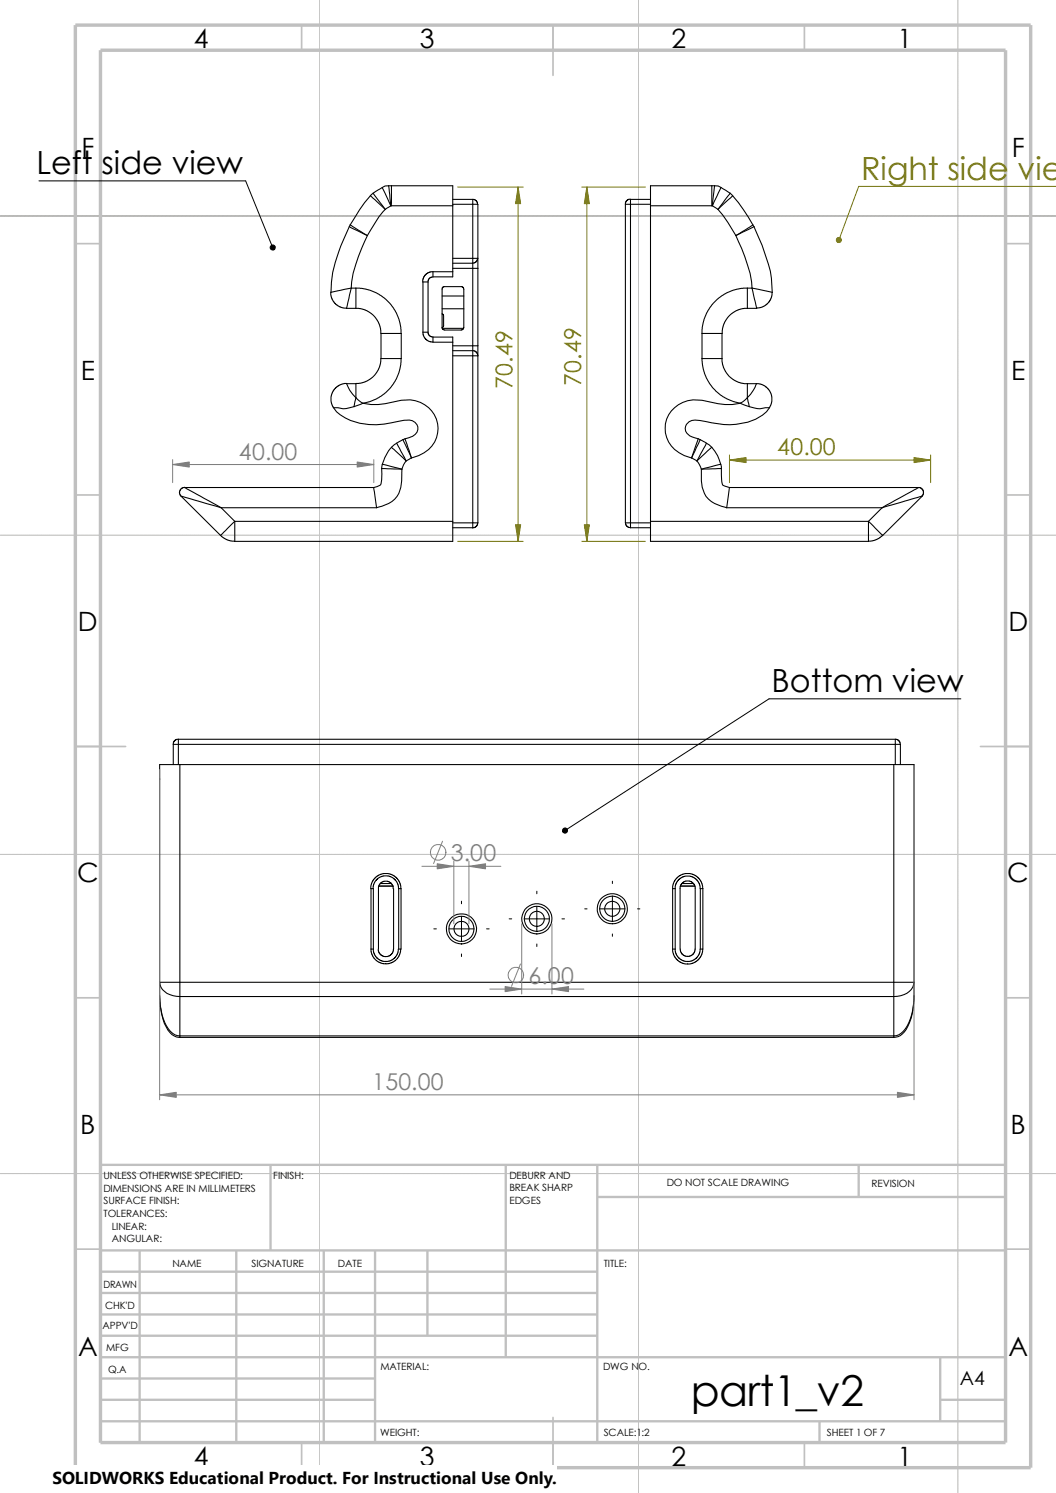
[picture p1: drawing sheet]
<svg xmlns="http://www.w3.org/2000/svg" width="210mm" height="297mm" viewBox="0 0 210 297" stroke-linecap="round" stroke-linejoin="round" font-family="sans-serif">
<path d="M63.5 0v297M127 0v297M190.5 0v297M0 43h210M0 106.5h210M0 170h210M0 233.5h210" fill="none" stroke="#e6e6db" stroke-width=".2"/>
<path d="M63.5 0v297M127 0v297M190.5 0v297M0 106.5h210M0 170h210M0 233.5h210" fill="none" stroke="#c0c0c0" stroke-width=".2"/>
<g fill="none" stroke="#808080" stroke-width=".2">
<path d="M0 43h210M34.3 91.4v4.6M34.3 92.4h40M74.3 91.4v4.6M31.7 153.1v65.7M181.8 153.1v65.7M83.9 172.3h15.7M88 167.3l-1.8 4.5M90.3 171.3v12.5M93.3 171.3v12.5M97.4 196.8h18.7M103.5 191.8l-1.8 4.4"/>
<path d="M103.8 183.8v13.9M109.8 183.8v13.9M31.7 217.8h150.1"/>
<circle cx="87.1" cy="169.5" r="1.56"/>
<circle cx="102.6" cy="194" r="1.56"/>
</g>
<g fill="none" stroke="#c0c0c0" stroke-width=".34">
<path d="M60 5v5M110 5v10M160 5v5M15 48.5h5M200 48.5h5M15 98.5h5M200 98.5h5M15 148.5h10M195 148.5h10M15 198.5h5M200 198.5h5M15 248.5h5"/>
<path d="M200 248.5h5M60 287v5M110 282v10M160 287v5"/>
</g>
<g fill="none" stroke="#c0c0c0" stroke-width=".47">
<path d="M53.8 231.7v17.1M100.6 231.7v38.3M118.8 231.7v55.3M118.8 238.1h81.2M170.8 231.7v6.4M200 231.7h-180v55.3M20 248.8h180M20 257.2h98.8M20 253h98.8M27.8 248.8v38.2M47 248.8v38.2M64.4 248.8v38.2"/>
<path d="M74.6 248.8v38.2M85 248.8v16.9M20 278.5h54.6M20 274.2h54.6M20 270h180M20 265.7h98.8M20 261.5h98.8M187 278.5h13M187 270v12.7M20 282.7h180M163 282.7v4.3"/>
</g>
<path d="M15 5h190v287h-190zM20 10h180v277h-180z" fill="none" stroke="#c0c0c0" stroke-width=".68" stroke-linecap="butt"/>
<g fill="none" stroke="#000" stroke-width=".21">
<path d="M73.7 38.9a34.3 34.3 0 0 0-4.1 5.8M73.7 38.9l2.9 2.8M74.2 38.4l-.5 .5M74.2 38.4l2.4 3.3M76 37.3l-1.8 1.1M76 37.3l1.7 3.6M77.3 37h.6M77.3 37h-.7l-.6 .3M77.3 37l.4 3.9M77.9 37h12.1v3.9M77.9 37l-.1 3.9M90 39.7h4"/>
<path d="M94 39.7v.9M94 39.7h.4l.4 .3 .2 .6M125.4 39.6l-.4 .1-.3 .2-.3 .3v.4M129.4 39.7h-4v.9M141.6 37v3.9M141.6 37h.5M141.6 37h-12.2v3.9M142.1 37h.7l.6 .3M142.1 37l-.4 3.9M143.4 37.3l1.8 1.1M143.4 37.3l-1.7 3.6M145.2 38.4l-2.4 3.3"/>
<path d="M145.2 38.4l.5 .5M145.7 38.9a34.3 34.3 0 0 1 4 5.8M145.7 38.9l-2.9 2.8M65.8 58.1l.2 1.3 .5 .8 1.1 .9 1.3 .2M69.5 45.1l3.6 1.8M69.5 45.1a35.6 35.6 0 0 0-3.6 11.1l-.1 2 4-.9M69.6 44.7l3.5 2.2M69.6 44.7l-.1 .4M69.8 57.3h1M69.8 57.3l-.9 4M70.8 57.3l2.1 .2 2 .8 1.5 1 1.2 1.1 1 1.4 .8 1.8 .3 1.5 .1 1.2M70.8 57.3v4"/>
<path d="M73.1 46.9l-1.2 2.5a25.7 25.7 0 0 0-2.1 7.9M76.6 41.7a20 20 0 0 0-3.5 5.2M77.7 40.9l-1.1 .8M77.7 40.9h.1M77.8 40.9h12.2M85.1 56.1h-1v10M85.1 56.1v10M86.1 54.1h-.7l-.7 .5-.5 .6-.1 .9M86.1 54.1v1h3.9v-1M86.1 54.1h3.9M86.1 55.1l-.7 .2-.2 .4-.1 .4M87.9 58.9h4.3"/>
<path d="M88.1 57.2l.1-.2h3.7l.3 .3v7.9l-.3 .4-3.5 .1-.5-.4v-8zM90 40.6h4M90 40.9v13.2M90 51.4h4M90 52.4h4M90 53.4h4M94 40.6v10.8M94 53.4v15.4M94 51.4h1M94 51.4v1M94 52.4v1M94 53.4h1"/>
<path d="M94 40.6h1M95 51.4l-.3 .7-.7 .3M95 40.6v10.8M95 53.4v15.4M95 51.4v2M124.4 40.6v63.4M124.4 40.6h1M125.4 40.6v63.4M125.4 40.6h4M129.4 40.9v62.8M129.4 40.9h12.2M141.6 40.9h.1"/>
<path d="M141.7 40.9l1.1 .8M142.8 41.7a30.5 30.5 0 0 1 3.5 5.2M146.3 46.9l.6 1.2a27.4 27.4 0 0 1 2.7 9.2M148.6 57.3v4M148.6 57.3h1M148.6 57.3l-2.1 .2-2.1 .8-1.4 1-1.1 .9-1.1 1.6-.8 1.8-.3 1.5-.1 1.2M149.6 57.3l.9 4h-1.9M149.6 57.3l4 .9M149.7 44.7l.2 .4M149.7 44.7l-3.4 2.2M149.9 45.1a40.1 40.1 0 0 1 3.5 10.2l.2 2.9M149.9 45.1l-3.6 1.8"/>
<path d="M153.6 58.2l-.3 1.3-.6 .9-1.1 .7-1.1 .2M68.9 61.3h1.9M69 76.3h-.7l-.9 .4-.6 .4-.5 .7-.4 .9-.1 1.1 .5 1.3M70.8 79.1l-.4 1.8M70.8 76.3v2.8M70.8 61.3l.9 .1 1 .3 .8 .4 .9 .8 1 1.5 .4 1.9M70.8 76.3h-1.8v.3a6.4 6.4 0 0 0 1.8 2.5M70.8 79.1l1.3 1.1M75.7 71.3l-.2 1.6-1 1.7-.7 .7-1.1 .6-1.9 .4M75.8 66.3v5h4M75.8 66.3h4v5M79.8 71.3l-.4 2.7-.8 1.9-1 1.3-1.2 1.2-1.5 .9-1.4 .6-1.4 .3"/>
<path d="M84.1 66.1l.1 .7 .6 .8 .6 .3 .7 .1M84.1 66.1h1M85.1 66.1l.2 .6 .8 .4M86.1 67.1v1h3.9M86.1 67.1h3.9v1M87.9 62.4l.3 .2v.2v2.1l-.3 .3M87.9 61.4h4.3M88 65.3h4.2M90 68.1v35.6M90 70.8h4M90 69.8h4M90 68.8h4"/>
<path d="M94 70.8v33.2M94 69.8h.4l.4 .3 .2 .7M94 69.8v1M94 68.8v1M94 68.8h1M94 70.8h1M95 70.8v33.2M95 68.8v2M139.6 66.3h4v5M139.6 66.3v5h4M139.6 71.3l.1 1.3 .4 1.6 .7 1.5 .9 1.4 .8 .8 1.6 1.2 1.9 .8 1.3 .3M143.6 71.3l.2 1.7 .5 .9 .8 1.1 .9 .6 .9 .5 1.7 .2"/>
<path d="M148.6 79.1l-1.3 1.1M148.6 79.1l.4 1.8M148.6 76.3v2.8M148.6 61.3l-.9 .1-1 .3-1.7 1.1-1 1.6-.3 1-.1 .9M148.6 76.3h1.9M150.5 76.3l.8 .1 .8 .4 1 1 .4 1.1v1l-.5 1.2M150.5 76.3l-.2 .3a6.8 6.8 0 0 1-1.7 2.5M36 98.7l8 2.3M36 98.7l7.9 7.8M36.7 96.9l-.5 .2-.4 .5-.1 .7 .3 .4M66.3 81.1a7.7 7.7 0 0 0 5.2 3.1 19.8 19.8 0 0 0 8.8-.6 2.15 2.15 0 0 1 2.8 1.3 1.93 1.93 0 0 1-1.8 2.2l-.7 .2M70.4 80.9a9.1 9.1 0 0 1-4 .2h-.1"/>
<path d="M72.1 80.2l-1.7 .7M72.1 80.2a12 12 0 0 0 5.9-.2 7.3 7.3 0 0 1 6.5 .5 5.6 5.6 0 0 1 2.6 5.5 5.6 5.6 0 0 1-3.8 4.6l-1.5 .5M74.3 97l.6 4M74.3 97h-37.6l7.3 4M75.9 93.2l4 .1M75.9 93.2a6.2 6.2 0 0 1-.3 3.3l-1.3 .5M76 92.4l-.1 .8M76 92.4l3.9 .9M77.9 89l2.9 2.7M77.9 89a7.5 7.5 0 0 0-1.9 3.4M78.9 88.2l-1 .8M78.9 88.2l1.9 3.5"/>
<path d="M79.9 93.3a8.3 8.3 0 0 1-.9 5.5 6.5 6.5 0 0 1-4.1 2.2M80.1 87.5l1.7 3.6M80.1 87.5l-1.2 .7M80.6 87.3l1.2 3.8M80.6 87.3l-.5 .2M80.8 91.7l-.5 .8-.4 .8M81.8 91.1l-1 .6M137.5 91.1l1.1 .6M138.6 91.7l.9 1.6M138.9 87.3l-1.4 3.8M138.9 87.3l.3 .2M139.2 87.5l1.3 .7"/>
<path d="M139.2 87.5l-1.7 3.6M139.5 93.3a8 8 0 0 0 .9 5.5 6.8 6.8 0 0 0 4.1 2.2M140.5 88.2l-1.9 3.5M140.5 88.2l1.1 .8M141.6 89l-3 2.7M141.6 89a7.6 7.6 0 0 1 1.7 3.4M143.3 92.4l.2 .8M143.3 92.4l-3.8 .9M143.5 93.2v2.2l.2 1 .4 .3 1 .3M143.5 93.2l-4 .1M145.1 97l-.6 4M145.1 97h37.6"/>
<path d="M147.3 80.2a12 12 0 0 1-5.9-.2 7.4 7.4 0 0 0-6.5 .5 5.7 5.7 0 0 0-2.6 5.4 5.7 5.7 0 0 0 3.8 4.7l1.4 .5M147.3 80.2l1.7 .7M149 80.9a4.7 4.7 0 0 0 3.2 .2h.8M153 81.1a7.2 7.2 0 0 1-4.3 2.9 15.4 15.4 0 0 1-8.3-.1 4.2 4.2 0 0 0-3.4 0 1.64 1.64 0 0 0-.7 1.7 1.64 1.64 0 0 0 1.3 1.3l1.3 .4M182.7 97l.5 .1 .4 .5v.7l-.3 .4M182.7 97l-7.3 4M43.9 106.5l1.3 .9 1.5 .3M44 101h30.9M44 101l2.7 2.7M46.7 103.7l-2.8 2.8M46.7 103.7h43.3M46.7 103.7v4"/>
<path d="M90 104h4M90 105h4M90 103.7v4h-43.3M94 104h1M94 104v1M95 104l-.2 .6-.8 .4M124.4 104h1M124.4 104l.2 .6 .8 .4M125.4 104v1M125.4 104h4M125.4 105h4M129.4 103.7h43.3"/>
<path d="M129.4 103.7v4h43.3M144.5 101h30.9M172.7 103.7v4M175.4 101l8-2.3-7.8 7.8-2.9-2.8M175.4 101l-2.7 2.7M175.5 106.5l-.5 .4-.7 .5-1.6 .3M31.7 155h.1M34.5 148.1v4M34.5 148.1h1M35.5 147.1v1M35.5 148.1v4M35.5 148.1h142.6"/>
<path d="M35.5 147.1h142.6M35.5 147.1h-.4l-.5 .3-.1 .7M35.8 152.1v43.3M35.8 152.1h142M35.8 152.1h-4.1v46M177.8 152.1h4v46M177.8 152.1v43.3M178.1 148.1v4M178.1 148.1h1M178.1 147.1v1M178.1 147.1h.3l.4 .3 .3 .7M179.1 148.1v4"/>
<path d="M73.7 176.8l.2-1 .6-1 .8-.7 .9-.3 1.5 .1 1 .6 .8 1 .3 1.3M74.2 176.8l.1-.7 .5-1 .6-.5 .9-.4 1.1 .1 1 .5 .7 1 .2 1M74.3 176.8h-.5v12M74.3 176.8v12M75.4 176.3h2.8M75.7 175.8h2.2M78.2 176.8v-.4l-.3-.6-.8-.5-1.1 .1-.4 .4-.3 .6v12.4M78.3 176.8l-.1 12.3-.6 .9-.9 .3-.8-.2-.4-.4-.3-.9M79.3 176.8v12h.5v-12M79.3 176.8h.5M133.8 176.8l.1-1 .6-1 .8-.7 1-.3 1.5 .1 1 .6 .7 1 .3 1.3M133.8 176.8v12"/>
<path d="M133.8 176.8h.5M134.3 176.8v12M134.3 176.8l.1-.9 .5-.8 .6-.5 .8-.3h1.1l1 .6 .7 1 .2 .9M135.3 176.3h2.9M135.7 175.8h2.2M139.3 176.8h.5M139.3 176.8v12h.5M139.8 176.8v12M31.7 198.1a10.9 10.9 0 0 0 2.2 7.1 2.44 2.44 0 0 0 1.9 .9M31.7 198.1a11.5 11.5 0 0 0 2.1 7.3 2.68 2.68 0 0 0 2 1M35.8 195.4h-4a2.3 2.3 0 0 0 1.4 2.2 5.6 5.6 0 0 0 2.6 .6M35.8 195.4v2.8"/>
<path d="M35.8 198.2v7.9M35.8 195.4h142M35.8 198.2h142M73.8 188.8v.7l.3 .7 .7 .9 .8 .5 1.2 .2 1.3-.4 1-.8 .5-1.1 .1-.7M73.8 188.8h.5M74.3 188.8l.1 .9 .5 .8 .9 .6 1 .2 .8-.2 1-.6 .5-.8 .1-.9M133.8 188.8h.5M133.8 188.8l.1 1 .7 1.1 1.2 .7 1 .2 1.2-.3 1-.7 .6-1 .1-1M134.3 188.8l.1 .9 .5 .8 .9 .6 1 .2 .9-.2 .9-.6 .5-.8 .1-.9M135.3 188.8v.3l.3 .6 .8 .5 1.1-.1 .4-.4 .3-.6 .1-12.7-.5-.8-.7-.3h-.7l-.4 .1-.5 .5-.2 .5v12.4M177.8 195.4h3.9a2.44 2.44 0 0 1-1.9 2.5l-2 .3M177.8 195.4v2.8"/>
<path d="M177.8 198.2v7.9M181.8 198.1a9.9 9.9 0 0 1-2.6 7.5l-.9 .4-.5 .1M181.8 198.1a11.4 11.4 0 0 1-2 7.2 2.57 2.57 0 0 1-2 1.1M35.8 206.1v.3M35.8 206.4h142M35.8 206.1h142M177.8 206.1v.3"/>
<circle cx="91.8" cy="184.8" r="2.99"/>
<circle cx="91.8" cy="184.8" r="2.5"/>
<circle cx="91.8" cy="184.8" r="1.49"/>
<circle cx="106.8" cy="182.8" r="3"/>
<circle cx="106.8" cy="182.8" r="2.5"/>
<circle cx="106.8" cy="182.8" r="1.49"/>
<circle cx="121.8" cy="180.8" r="3"/>
<circle cx="121.8" cy="180.8" r="1.5"/>
<circle cx="121.8" cy="180.8" r="2.51"/>
</g>
<g fill="none" stroke="#000" stroke-width=".2">
<path d="M7.7 36h41.2l5.3 13.2M191.1 139h-38.1l-40.6 26.2M91.8 179.3v.5M106.8 177.3v.5M121.8 175.3v.5M121.8 178.3v5M86.3 184.8h.5M89.3 184.8h5M91.8 182.3v5M91.8 189.8v.5M96.8 184.8h.5M101.3 182.8h.5"/>
<path d="M104.3 182.8h5M106.8 180.3v5M106.8 187.8v.5M111.8 182.8h.5M116.3 180.8h.5M119.3 180.8h5M121.8 185.8v.5M126.8 180.8h.5"/>
</g>
<g fill="#000" stroke="#000" stroke-width=".2">
<path d="M53.9 48.9a.5 .5 0 0 1 .8 .1 .5 .5 0 0 1-.3 .7l-.2-.5 .2 .5h-.2a.48 .48 0 0 1-.4-.3 .48 .48 0 0 1 .1-.5z" fill-rule="evenodd"/>
<path d="M112.1 164.8a.5 .5 0 0 1 .7 .2 .5 .5 0 0 1-.2 .7 .5 .5 0 0 1-.7-.2l.5-.3-.5 .3v-.4z" fill-rule="evenodd"/>
</g>
<path d="M91 37.2h13.1M103 37.2v70.5M115.7 37.2h12.7M116.7 37.2v70.5M210.1 37.1h-39.3l-4 10.7M145.1 90.5v5.5M145.1 91.5h40M185.1 90.5v5.5M91 107.7h13.1M115.7 107.7h12.7" fill="none" stroke="#808000" stroke-width=".2"/>
<g fill="#808080" stroke="#808080" stroke-width=".2">
<path d="M34.3 92.4l3.3-.5v1z"/>
<path d="M71 91.9l3.3 .5-3.3 .5z"/>
<path d="M178.5 217.3l3.3 .5-3.3 .5z"/>
<path d="M31.7 217.8l3.4-.5v1z"/>
<path d="M93.3 172.3l3.3-.5v1z"/>
<path d="M87 171.8l3.3 .5-3.3 .5z"/>
<path d="M100.5 196.3l3.3 .5-3.3 .5z"/>
<path d="M109.8 196.8l3.3-.5v1z"/>
</g>
<g fill="#808000" stroke="#808000" stroke-width=".2">
<path d="M102.5 104.4h1l-.5 3.3z"/>
<path d="M103 37.2l.5 3.3h-1z"/>
<path d="M145.1 91.5l3.3-.5v1z"/>
<path d="M181.8 91l3.3 .5-3.3 .5z"/>
<path d="M116.2 104.4h1l-.5 3.3z"/>
<path d="M116.7 37.2l.5 3.3h-1z"/>
<path d="M166.5 47.4a.51 .51 0 0 1 .8 .2 .51 .51 0 0 1-.6 .6l.1-.4-.1 .4a.49 .49 0 0 1-.2-.8z" fill-rule="evenodd"/>
</g>
<path d="M10.4 291.5h100.4v5.5h-100.4z" fill="#fff"/>
<text font-size="8.5" x="137.4" y="279.7">part1_v2</text>
<g font-size="6.4">
<text x="7.2" y="34.7">Left side view</text>
<text x="153.5" y="137.7">Bottom view</text>
</g>
<text font-size="6.4" fill="#808000" x="171.3" y="35.8">Right side vie</text>
<g font-size="5.3">
<text x="38.5" y="9.6">4</text>
<text x="83.5" y="9.6">3</text>
<text x="133.5" y="9.6">2</text>
<text x="178.5" y="9.6">1</text>
<text x="16.2" y="31.3">F</text>
<text x="201.2" y="31.3">F</text>
<text x="16" y="75.6">E</text>
<text x="201.1" y="75.6">E</text>
<text x="15.5" y="125.6">D</text>
<text x="200.6" y="125.6">D</text>
<text x="15.3" y="175.6">C</text>
<text x="200.3" y="175.6">C</text>
<text x="16" y="225.6">B</text>
<text x="201" y="225.6">B</text>
<text x="15.5" y="269.8">A</text>
<text x="200.5" y="269.8">A</text>
<text x="38.5" y="291.6">4</text>
<text x="83.5" y="291.6">3</text>
<text x="133.5" y="291.6">2</text>
<text x="178.5" y="291.6">1</text>
</g>
<g font-size="4.6" fill="#808000">
<text x="101.9" y="77.4" transform="rotate(-90 101.9 77.4)">70.49</text>
<text x="115.6" y="76.8" transform="rotate(-90 115.6 76.8)">70.49</text>
<text x="154.6" y="90.6">40.00</text>
</g>
<g font-size="4.6" fill="#808080">
<text x="47.5" y="91.5">40.00</text>
<text x="89.7" y="171.4">3.00</text>
<text x="105.1" y="195.8">6.00</text>
<text x="74" y="216.9">150.00</text>
</g>
<text font-size="3.9" x="190.9" y="275.5">A4</text>
<text font-size="3.4" x="10.4" y="295.2">SOLIDWORKS Educational Product. For Instructional Use Only.</text>
<g font-size="2">
<text x="20.6" y="234.6">UNLESS OTHERWISE SPECIFIED:</text>
<text x="20.6" y="237.1">DIMENSIONS ARE IN MILLIMETERS</text>
<text x="20.6" y="239.6">SURFACE FINISH:</text>
<text x="54.4" y="234.6">FINISH:</text>
<text x="101.3" y="239.5">EDGES</text>
<text x="101.3" y="234.5">DEBURR AND</text>
<text x="101.3" y="237">BREAK SHARP</text>
<text x="132.6" y="236">DO NOT SCALE DRAWING</text>
<text x="173.3" y="236.2">REVISION</text>
<text x="20.6" y="242.1">TOLERANCES:</text>
<text x="22.2" y="244.6">LINEAR:</text>
<text x="22.2" y="247.1">ANGULAR:</text>
<text x="50" y="252">SIGNATURE</text>
<text x="67.2" y="252">DATE</text>
<text x="120.1" y="252">TITLE:</text>
<text x="20.6" y="256.2">DRAWN</text>
<text x="34.3" y="252.1">NAME</text>
<text x="20.9" y="260.4">CHK'D</text>
<text x="20.4" y="264.5">APPV'D</text>
<text x="21.1" y="268.8">MFG</text>
<text x="21.5" y="273.1">Q.A</text>
<text x="75.6" y="272.5">MATERIAL:</text>
<text x="119.9" y="272.5">DWG NO.</text>
<text x="75.6" y="285.6">WEIGHT:</text>
<text x="120.1" y="285.6">SCALE:1:2</text>
<text x="164.5" y="285.6">SHEET 1 OF 7</text>
</g>
</svg>
